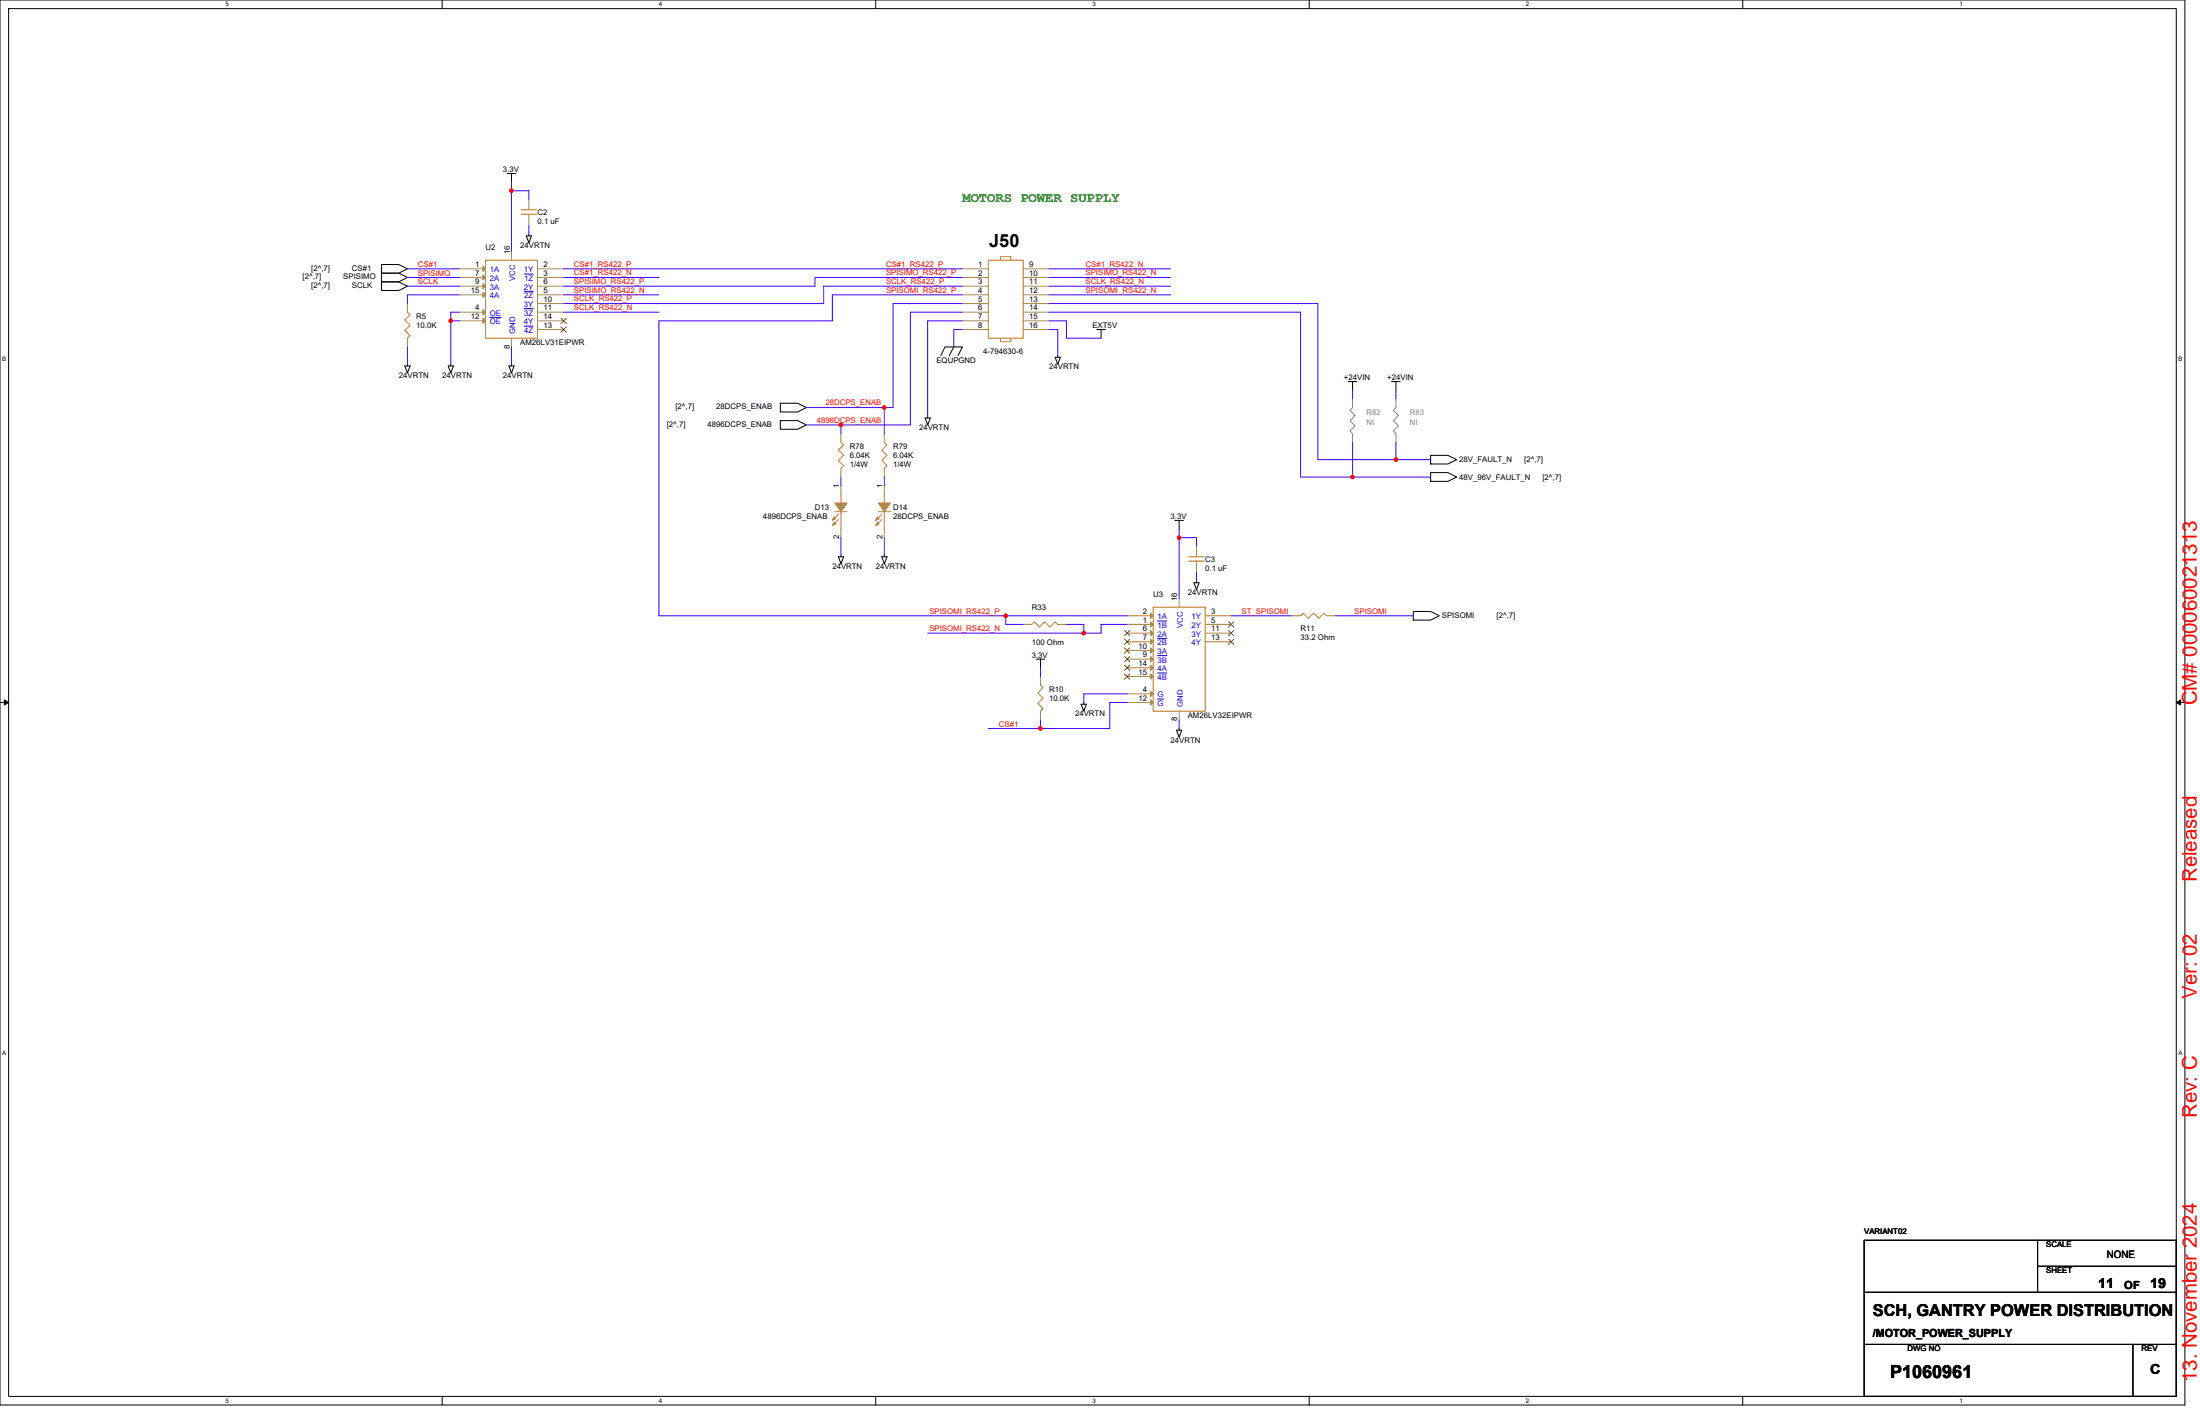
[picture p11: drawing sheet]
<svg xmlns="http://www.w3.org/2000/svg" width="432mm" height="279mm" viewBox="0 0 432 279" stroke-linecap="round" stroke-linejoin="round" font-family="sans-serif">
<path d="M0 0h428.8v275.7h-428.8zM1.7 1.7h425.4v272.3h-425.4z" fill="none" stroke="#000" stroke-width=".2"/>
<g fill="#fff">
<path d="M44.2 .2h.7v1.3h-.7z"/>
<path d="M44.2 274.2h.7v1.3h-.7z"/>
</g>
<path d="M86.8 0v1.7M86.8 274v1.7" fill="none" stroke="#000" stroke-width=".2"/>
<g fill="#fff">
<path d="M129.3 .2h.7v1.3h-.7z"/>
<path d="M129.3 274.2h.7v1.3h-.7z"/>
</g>
<path d="M171.9 0v1.7M171.9 274v1.7" fill="none" stroke="#000" stroke-width=".2"/>
<g fill="#fff">
<path d="M214.4 .2h.7v1.3h-.7z"/>
<path d="M214.4 274.2h.7v1.3h-.7z"/>
</g>
<path d="M257 0v1.7M257 274v1.7" fill="none" stroke="#000" stroke-width=".2"/>
<g fill="#fff">
<path d="M299.5 .2h.7v1.3h-.7z"/>
<path d="M299.5 274.2h.7v1.3h-.7z"/>
</g>
<path d="M342.1 0v1.7M342.1 274v1.7" fill="none" stroke="#000" stroke-width=".2"/>
<g fill="#fff">
<path d="M384.6 .2h.7v1.3h-.7z"/>
<path d="M384.6 274.2h.7v1.3h-.7z"/>
<path d="M.4 69.8h.8v1.3h-.8z"/>
<path d="M427.6 69.8h.7v1.3h-.7z"/>
<path d="M.4 205.9h.8v1.3h-.8z"/>
<path d="M427.6 205.9h.7v1.3h-.7z"/>
</g>
<g fill="none" stroke="#000" stroke-width=".2">
<path d="M99.5 34h1.7M100.4 34v1.7M74.9 51.9h3.4l1.7 .8-1.7 .9h-3.4zM74.9 53.6h3.4l1.7 .8-1.7 .9h-3.4zM74.9 55.3h3.4l1.7 .9-1.7 .8h-3.4zM103.3 46.3h1l-.5 1.3zM103.8 45.9v.4M79.5 71.8h1l-.5 1.4zM80 71.5v.3M88 71.8h1l-.5 1.4zM88.5 71.5v.3M99.9 71.8h1l-.5 1.4z"/>
<path d="M100.4 71.5v.3M153.2 79.1h3.3l1.8 .9-1.8 .8h-3.3zM184.6 69.8l.9-1.7h3.4l-.9 1.7M187.2 68.1l-.9 1.7M207.1 70.1h1l-.5 1.4zM207.6 69.8v.3M215.3 64.7h1.7M216.1 64.7v1.7M264.6 74.9h1.7M265.5 74.9v1.7M273.1 74.9h1.7M274 74.9v1.7"/>
<path d="M153.2 82.5h3.3l1.8 .9-1.8 .8h-3.3zM181.6 82h1l-.5 1.4zM182.1 81.7v.3M280.8 92.7h3.4l1.7 .9-1.7 .8h-3.4zM280.8 89.3h3.4l1.7 .9-1.7 .8h-3.4zM164.5 109.2h1.1l-.5 1.4zM165.1 108.9v.3M173.1 109.2h1l-.5 1.4zM173.6 108.9v.3M230.6 102.1h1.7M231.4 102.1v1.7M234.3 114.3h1.1l-.6 1.4z"/>
<path d="M234.8 114v.3M277.4 120h3.4l1.7 .8-1.7 .9h-3.4zM0 137.8h1.7M203.3 129.3h1.8M204.2 129.3v1.7M212.2 138.2h1l-.5 1.3zM212.7 137.8v.4M427.1 137.8h1.7M230.9 143.3h1l-.5 1.4zM231.4 142.9v.4M365.9 253.6h61.2M365.9 243.4h61.2v30.6h-61.2z"/>
<path d="M399.9 243.4v10.2M399.9 248.5h27.2M365.9 263.8h61.2M418.6 263.8v10.2"/>
</g>
<path d="M.8 137.3l.9 .5-.9 .5zM427.1 137.8l.9-.5v1z" fill="#000" stroke="#000" stroke-width=".2"/>
<g fill="none" stroke="#cc8006" stroke-width=".2">
<path d="M95.3 51.1h10.2v15.3h-10.2zM102.3 42h3M102.3 41.2h3M103.8 40.8v.4M103.8 42v.5M194 51.1h6.8v15.3h-6.8zM196.4 51.1v-.7h2v.7M80 61.3l.5 .5-1 1 1 1-1 1 1 1-.5 .6M196.4 66.4v.6h2v-.6M165.1 97v1.7M165.1 86.8l.5 .5-1.1 1 1.1 1-1.1 1.1 1.1 1-.5 .5M173.6 97v1.7"/>
<path d="M173.6 86.8l.5 .5-1 1 1 1-1 1.1 1 1-.5 .5M163.9 100.4h2.4M164.5 100.9l-1 1M164.5 101.9l-1 1.1M165.1 100.4v3.4M172.4 100.4h2.4M173.1 100.9l-1.1 1M173.1 101.9l-1.1 1.1M173.6 100.4v3.4M226.3 119.1h10.2v20.4h-10.2zM233.3 110.1h3.1M233.3 109.2h3.1"/>
<path d="M234.8 108.9v.3M234.8 110.1v.5M202.5 122.5l.5-.5 1 1 1.1-1 1 1 1-1 .5 .5M204.2 134.4l.5 .5-1 1.1 1 1-1 1 1 1-.5 .5M255.3 120.8l.5-.5 1 1 1-1 1 1 1.1-1 .5 .5"/>
</g>
<g fill="none" stroke="#a84" stroke-width=".2">
<path d="M103.8 39.1v1.7M80 59.6v1.7M90.2 52.7h5.1M90.2 54.4h5.1M90.2 56.2h5.1M90.2 57.8h5.1M100.4 49.3v1.8M103.8 42.5v1.7M105.5 52.7h5.1M105.5 54.4h5.1M105.5 56.2h5.1M105.5 57.8h5.1"/>
<path d="M105.5 59.6h5.1M188.9 54.4h5.1M188.9 57.8h5.1M188.9 52.7h5.1M188.9 56.2h5.1M188.9 59.6h5.1M200.8 54.4h5.1M200.8 57.8h5.1M200.8 52.7h5.1M200.8 56.2h5.1M200.8 59.6h5.1M80 66.4v1.7"/>
<path d="M90.2 62.9h5.1M90.2 61.3h5.1M100.4 66.4v1.7M105.5 61.3h5.1M105.5 62.9h5.1M105.5 64.7h5.1M188.9 61.3h5.1M188.9 64.7h5.1M188.9 62.9h5.1M200.8 61.3h5.1M200.8 64.7h5.1M200.8 62.9h5.1"/>
<path d="M165.1 95.3v1.7M165.1 85.1v1.7M165.1 91.9v1.7M173.6 95.3v1.7M173.6 85.1v1.7M173.6 91.9v1.7M165.1 103.8v1.7M173.6 103.8v1.7M231.4 117.4v1.7M234.8 107.2v1.7M234.8 110.6v1.7M200.8 122.5h1.7"/>
<path d="M204.2 132.7v1.7M204.2 139.5v1.7M207.6 122.5h1.7M221.2 120.8h5.1M221.2 122.5h5.1M221.2 124.2h5.1M221.2 125.9h5.1M221.2 127.6h5.1M221.2 129.3h5.1M221.2 131h5.1M221.2 132.7h5.1M221.2 137.8h5.1"/>
<path d="M221.2 136.1h5.1M231.4 139.5v1.7M236.5 120.8h5.1M236.5 122.5h5.1M236.5 124.2h5.1M236.5 125.9h5.1M253.6 120.8h1.7M260.4 120.8h1.7"/>
</g>
<path d="M265.5 78.3v1.7l-.5 .5 1 1-1 1 1 1-1 1.1 .5 .5v1.7M274 78.3v1.7l-.5 .5 1 1-1 1 1 1-1 1.1 .5 .5v1.7" fill="none" stroke="#878787" stroke-width=".2"/>
<g fill="#cc8006" stroke="#cc8006" stroke-width=".2">
<path d="M172.4 98.7h2.4l-1.2 1.7z"/>
<path d="M172.2 102.4l.4 .4-.7 .3z"/>
<path d="M172.2 101.4l.4 .4-.7 .3z"/>
<path d="M163.9 98.7h2.4l-1.2 1.7z"/>
<path d="M163.7 102.4l.3 .4-.6 .3z"/>
<path d="M163.7 101.4l.3 .4-.6 .3z"/>
</g>
<g fill="#a84" stroke="#a84" stroke-width=".2">
<path d="M94.8 52.2l.5 .5-.5 .6z"/>
<path d="M94.8 53.9l.5 .5-.5 .5z"/>
<path d="M94.8 55.6l.5 .6-.5 .5z"/>
<path d="M94.8 57.3l.5 .5-.5 .6z"/>
<path d="M94.8 62.4l.5 .5-.5 .6z"/>
<path d="M94.8 60.7l.5 .6-.5 .5z"/>
<path d="M225.8 120.3l.5 .5-.5 .5z"/>
<path d="M225.8 122l.5 .5-.5 .5z"/>
<path d="M225.8 123.7l.5 .5-.5 .5z"/>
<path d="M225.8 125.4l.5 .5-.5 .5z"/>
<path d="M225.8 127.1l.5 .5-.5 .5z"/>
<path d="M225.8 128.8l.5 .5-.5 .5z"/>
<path d="M225.8 130.5l.5 .5-.5 .5z"/>
<path d="M225.8 132.2l.5 .5-.5 .5z"/>
<path d="M225.8 137.3l.5 .5-.5 .5z"/>
<path d="M225.8 135.6l.5 .5-.5 .6z"/>
</g>
<path d="M102.9 53.8h1.7M102.9 57.2h1.7M96.1 62.3h2.2M102.9 60.6h1.7M102.9 64h1.7M227.2 121.8h1.8M227.2 125.2h1.8M227.2 128.7h1.8M227.2 132.1h1.8M227.2 137.2h1.2" fill="none" stroke="#00c" stroke-width=".2"/>
<g fill="none" stroke="#804000" stroke-width=".2">
<path d="M110.1 62.4l1 1.1M110.1 64.2l1 1M111.1 62.4l-1 1.1M111.1 64.2l-1 1M220.7 123.7l1.1 1.1M220.7 125.4l1.1 1M220.7 127.1l1.1 1.1M220.7 128.8l1.1 1.1M220.7 130.5l1.1 1.1M220.7 132.2l1.1 1.1M221.7 123.7l-1 1.1M221.7 125.4l-1 1"/>
<path d="M221.7 127.1l-1 1.1M221.7 128.8l-1 1.1M221.7 130.5l-1 1.1M221.7 132.2l-1 1.1M241.1 122l1.1 1M241.1 123.7l1.1 1.1M241.1 125.4l1.1 1M242.1 122l-1 1M242.1 123.7l-1 1.1M242.1 125.4l-1 1"/>
</g>
<g fill="none" stroke="#4200ff" stroke-width=".2">
<path d="M100.4 35.7v1.7M100.4 37.4v11.9M100.4 37.4h3.4v1.7M80 52.7h10.2M80 54.4h10.2M80 56.2h10.2M90.2 57.8h-10.2v1.8M103.8 44.2v1.7M110.6 52.7h78.3M110.6 57.8h18.7M110.6 54.4h18.7M188.9 57.8h-25.5v5.1h-34.1v57.9h68.1"/>
<path d="M188.9 56.2h-27.2v3.4h-51.1M188.9 59.6h-13.6v20.4h-1.7M188.9 54.4h-28.9v1.8h-49.4M205.9 52.7h23.8M205.9 54.4h23.8M205.9 56.2h23.8M205.9 57.8h23.8M205.9 59.6h52.8v30.6h15.3M80 68.1v3.4M88.5 62.9v8.6M88.5 62.9h1.7M90.2 61.3h-1.7v1.6"/>
<path d="M100.4 68.1v3.4M110.6 61.3h18.7M158.3 80h15.3M173.6 80v5.1M188.9 61.3h-10.2v22.1h-13.6M188.9 62.9h-6.8v18.8M188.9 64.7h-1.7v3.4M205.9 61.3h49.4v32.3h10.2M205.9 64.7h1.7v5.1M205.9 62.9h3.4v3.5h6.8M265.5 76.6v1.7M274 76.6v1.7"/>
<path d="M158.3 83.4h6.8M165.1 93.6v1.7M165.1 83.4v1.7M173.6 93.6v1.7M265.5 86.8v6.8M265.5 93.6h15.3M274 86.8v3.4M274 90.2h6.8M165.1 105.5v3.4M173.6 105.5v3.4M231.4 103.8v1.7M231.4 105.5h3.4v1.7"/>
<path d="M231.4 105.5v11.9M234.8 112.3v1.7M182.1 124.2h30.6M197.4 120.8v1.7h3.4M197.4 120.8h23.8M204.2 131v1.7M209.3 122.5h3.4v1.7M221.2 122.5h-5.1v1.7h-3.4M221.2 137.8h-3.4v5.1h-13.6v-1.7M221.2 136.1h-8.5v1.7M241.6 120.8h12M262.1 120.8h15.3"/>
<path d="M194 142.9h10.2M231.4 141.2v1.7"/>
</g>
<g fill="#f00" stroke="#f00" stroke-width=".2">
<circle cx="173.6" cy="80" r=".33"/>
<circle cx="165" cy="83.4" r=".33"/>
<circle cx="100.4" cy="37.4" r=".33"/>
<circle cx="88.5" cy="62.9" r=".33"/>
<circle cx="197.4" cy="120.8" r=".33"/>
<circle cx="212.7" cy="124.2" r=".33"/>
<circle cx="265.5" cy="93.6" r=".33"/>
<circle cx="274" cy="90.2" r=".33"/>
<circle cx="231.4" cy="105.5" r=".33"/>
<circle cx="204.2" cy="142.9" r=".33"/>
</g>
<g font-size="4" fill="#f00">
<text x="431.2" y="138.4" transform="rotate(-90 431.2 138.4)">CM# 000060021313</text>
<text x="431.2" y="173.1" transform="rotate(-90 431.2 173.1)">Released</text>
<text x="431.2" y="196" transform="rotate(-90 431.2 196)">Ver: 02</text>
<text x="431.2" y="219.3" transform="rotate(-90 431.2 219.3)">Rev: C</text>
<text x="431.2" y="271.2" transform="rotate(-90 431.2 271.2)">13. November 2024</text>
</g>
<g font-size="3.6">
<text x="194.2" y="48.4">J50</text>
<text x="371" y="270.5">P1060961</text>
</g>
<text font-size="3.2" x="367.6" y="258.3">SCH, GANTRY POWER DISTRIBUTION</text>
<text font-size="2.7" fill="#008000" x="188.9" y="39.7">MOTORS POWER SUPPLY</text>
<g font-size="2.7">
<text x="411.8" y="252.7">11</text>
<text x="422" y="252.7">19</text>
<text x="422" y="269.7">C</text>
</g>
<g font-size="2.2">
<text x="416.9" y="252.9">OF</text>
<text x="367.6" y="262.4">/MOTOR_POWER_SUPPLY</text>
</g>
<text font-size="2" x="413.5" y="246.9">NONE</text>
<g font-size="1.5">
<text x="98.7" y="33.7">3.3V</text>
<text x="105.5" y="42.2">C2</text>
<text x="105.5" y="43.9">0.1 uF</text>
<text x="61.1" y="53.1">[2^,7]</text>
<text x="69.1" y="53.1">CS#1</text>
<text x="93.3" y="52.4">1</text>
<text x="95.3" y="49">U2</text>
<text x="100" y="49.9" transform="rotate(-90 100 49.9)">16</text>
<text x="102.1" y="48.7">24VRTN</text>
<text x="106.7" y="52.4">2</text>
<text x="192" y="52.4">1</text>
<text x="202" y="52.4">9</text>
<text x="59.4" y="54.8">[2^,7]</text>
<text x="61.1" y="56.5">[2^,7]</text>
<text x="67.4" y="54.8">SPISIMO</text>
<text x="69.1" y="56.5">SCLK</text>
<text x="92.4" y="57.5">15</text>
<text x="93.3" y="54.1">7</text>
<text x="93.3" y="55.8">9</text>
<text x="106.7" y="55.8">6</text>
<text x="106.7" y="59.2">10</text>
<text x="106.7" y="54.1">3</text>
<text x="106.7" y="57.5">5</text>
<text x="192" y="54.1">2</text>
<text x="192" y="57.5">4</text>
<text x="192" y="55.8">3</text>
<text x="192" y="59.2">5</text>
<text x="202" y="54.1">10</text>
<text x="202" y="57.5">12</text>
<text x="202" y="55.8">11</text>
<text x="202" y="59.2">13</text>
<text x="81.7" y="62.6">R5</text>
<text x="81.7" y="64.3">10.0K</text>
<text x="92.4" y="62.6">12</text>
<text x="93.3" y="60.9">4</text>
<text x="106.7" y="62.6">14</text>
<text x="106.7" y="60.9">11</text>
<text x="106.7" y="64.3">13</text>
<text x="192" y="60.9">6</text>
<text x="192" y="64.3">8</text>
<text x="192" y="62.6">7</text>
<text x="202" y="60.9">14</text>
<text x="202" y="64.3">16</text>
<text x="202" y="62.6">15</text>
<text x="214.4" y="64.3">EXT5V</text>
<text x="100" y="68.4" transform="rotate(-90 100 68.4)">8</text>
<text x="102.1" y="67.7">AM26LV31EIPWR</text>
<text x="183.8" y="71.1">EQUPGND</text>
<text x="193" y="69.4">4-794630-6</text>
<text x="78.3" y="74.2">24VRTN</text>
<text x="86.8" y="74.2">24VRTN</text>
<text x="98.7" y="74.2">24VRTN</text>
<text x="205.9" y="72.5">24VRTN</text>
<text x="263.8" y="74.5">+24VIN</text>
<text x="272.3" y="74.5">+24VIN</text>
<text x="130.9" y="83.7">[2^,7]</text>
<text x="132.6" y="80.3">[2^,7]</text>
<text x="138.9" y="83.7">4896DCPS_ENAB</text>
<text x="140.6" y="80.3">28DCPS_ENAB</text>
<text x="166.8" y="88.2">R78</text>
<text x="166.8" y="89.9">6.04K</text>
<text x="175.3" y="88.2">R79</text>
<text x="175.3" y="89.9">6.04K</text>
<text x="180.4" y="84.4">24VRTN</text>
<text x="164.7" y="95.8" transform="rotate(-90 164.7 95.8)">1</text>
<text x="166.8" y="91.6">1/4W</text>
<text x="173.2" y="95.8" transform="rotate(-90 173.2 95.8)">1</text>
<text x="175.3" y="91.6">1/4W</text>
<text x="286.4" y="94.1">48V_96V_FAULT_N</text>
<text x="286.4" y="90.7">28V_FAULT_N</text>
<text x="299.2" y="90.7">[2^,7]</text>
<text x="302.7" y="94.1">[2^,7]</text>
<text x="149.8" y="101.8">4896DCPS_ENAB</text>
<text x="160" y="100.1">D13</text>
<text x="175.3" y="100.1">D14</text>
<text x="175.3" y="101.8">28DCPS_ENAB</text>
<text x="229.7" y="101.8">3.3V</text>
<text x="164.7" y="105.8" transform="rotate(-90 164.7 105.8)">2</text>
<text x="173.2" y="105.8" transform="rotate(-90 173.2 105.8)">2</text>
<text x="163.4" y="111.7">24VRTN</text>
<text x="171.9" y="111.7">24VRTN</text>
<text x="236.5" y="110.3">C3</text>
<text x="236.5" y="112">0.1 uF</text>
<text x="202.5" y="119.6">R33</text>
<text x="226.3" y="117.1">U3</text>
<text x="231.1" y="117.9" transform="rotate(-90 231.1 117.9)">16</text>
<text x="233.1" y="116.8">24VRTN</text>
<text x="224.3" y="120.5">2</text>
<text x="224.3" y="122.2">1</text>
<text x="224.3" y="123.9">6</text>
<text x="224.3" y="125.6">7</text>
<text x="237.7" y="120.5">3</text>
<text x="237.7" y="122.2">5</text>
<text x="237.7" y="123.9">11</text>
<text x="237.7" y="125.6">13</text>
<text x="255.3" y="123.9">R11</text>
<text x="255.3" y="125.6">33.2 Ohm</text>
<text x="283" y="121.3">SPISOMI</text>
<text x="293.7" y="121.3">[2^,7]</text>
<text x="202.5" y="129">3.3V</text>
<text x="202.5" y="126.6">100 Ohm</text>
<text x="223.5" y="127.3">10</text>
<text x="223.5" y="130.7">14</text>
<text x="224.3" y="129">9</text>
<text x="205.9" y="135.8">R10</text>
<text x="205.9" y="137.5">10.0K</text>
<text x="223.5" y="132.4">15</text>
<text x="223.5" y="137.5">12</text>
<text x="224.3" y="135.8">4</text>
<text x="211" y="140.6">24VRTN</text>
<text x="231.1" y="141.6" transform="rotate(-90 231.1 141.6)">8</text>
<text x="233.1" y="140.9">AM26LV32EIPWR</text>
<text x="229.7" y="145.7">24VRTN</text>
<text x="365.9" y="242.2">VARIANT02</text>
<text x="401.6" y="244.7">SCALE</text>
<text x="401.6" y="249.8">SHEET</text>
<text x="374.4" y="265.2">DWG NO</text>
<text x="420.3" y="265.2">REV</text>
</g>
<g font-size="1.5" fill="#f00">
<text x="82" y="52.4">CS#1</text>
<text x="112.6" y="52.3">CS#1_RS422_P</text>
<text x="112.6" y="54">CS#1_RS422_N</text>
<text x="173.9" y="52.3">CS#1_RS422_P</text>
<text x="173.9" y="54">SPISIMO_RS422_P</text>
<text x="213.1" y="52.3">CS#1_RS422_N</text>
<text x="213.1" y="54">SPISIMO_RS422_N</text>
<text x="82" y="54.1">SPISIMO</text>
<text x="82" y="55.8">SCLK</text>
<text x="112.6" y="55.7">SPISIMO_RS422_P</text>
<text x="112.6" y="57.4">SPISIMO_RS422_N</text>
<text x="112.6" y="59.1">SCLK_RS422_P</text>
<text x="173.9" y="55.7">SCLK_RS422_P</text>
<text x="173.9" y="57.4">SPISOMI_RS422_P</text>
<text x="213.1" y="55.7">SCLK_RS422_N</text>
<text x="213.1" y="57.4">SPISOMI_RS422_N</text>
<text x="112.6" y="60.8">SCLK_RS422_N</text>
<text x="160.3" y="82.9">4896DCPS_ENAB</text>
<text x="162" y="79.5">28DCPS_ENAB</text>
<text x="182.4" y="123.8">SPISOMI_RS422_N</text>
<text x="182.4" y="120.4">SPISOMI_RS422_P</text>
<text x="243.7" y="120.4">ST_SPISOMI</text>
<text x="265.8" y="120.5">SPISOMI</text>
<text x="196" y="142.6">CS#1</text>
</g>
<g font-size="1.5" fill="#00c">
<text x="96.1" y="53.4">1A</text>
<text x="102.8" y="53.4">1Y</text>
<text x="96.1" y="55.1">2A</text>
<text x="96.1" y="56.9">3A</text>
<text x="96.1" y="58.5">4A</text>
<text x="101.1" y="55.1" transform="rotate(-90 101.1 55.1)">VCC</text>
<text x="102.8" y="56.9">2Y</text>
<text x="102.9" y="55.1">1Z</text>
<text x="102.9" y="58.5">2Z</text>
<text x="96.1" y="63.6">OE</text>
<text x="96.1" y="62">OE</text>
<text x="101.1" y="65.5" transform="rotate(-90 101.1 65.5)">GND</text>
<text x="102.8" y="60.3">3Y</text>
<text x="102.8" y="63.6">4Y</text>
<text x="102.9" y="62">3Z</text>
<text x="102.9" y="65.4">4Z</text>
<text x="227.2" y="121.5">1A</text>
<text x="227.2" y="123.2">1B</text>
<text x="227.2" y="124.9">2A</text>
<text x="232.2" y="123.2" transform="rotate(-90 232.2 123.2)">VCC</text>
<text x="233.8" y="121.5">1Y</text>
<text x="233.8" y="123.2">2Y</text>
<text x="233.8" y="124.9">3Y</text>
<text x="227.2" y="126.6">2B</text>
<text x="227.2" y="128.3">3A</text>
<text x="227.2" y="130">3B</text>
<text x="227.2" y="131.7">4A</text>
<text x="233.8" y="126.6">4Y</text>
<text x="227.2" y="133.4">4B</text>
<text x="227.2" y="136.8">G</text>
<text x="227.2" y="138.5">G</text>
<text x="232.2" y="138.7" transform="rotate(-90 232.2 138.7)">GND</text>
</g>
<g font-size="1.5" fill="#878787">
<text x="268.2" y="81.3">R82</text>
<text x="268.2" y="83.4">NI</text>
<text x="276.7" y="81.3">R83</text>
<text x="276.7" y="83.4">NI</text>
</g>
<g font-size="1.2">
<text x="44.2" y="1.2">5</text>
<text x="129.3" y="1.2">4</text>
<text x="214.4" y="1.2">3</text>
<text x="299.5" y="1.2">2</text>
<text x="384.6" y="1.2">1</text>
<text x=".4" y="70.8">B</text>
<text x="427.6" y="70.8">B</text>
<text x=".4" y="207">A</text>
<text x="427.6" y="207">A</text>
<text x="44.2" y="275.2">5</text>
<text x="129.3" y="275.2">4</text>
<text x="214.4" y="275.2">3</text>
<text x="299.5" y="275.2">2</text>
<text x="384.6" y="275.2">1</text>
</g>
</svg>
